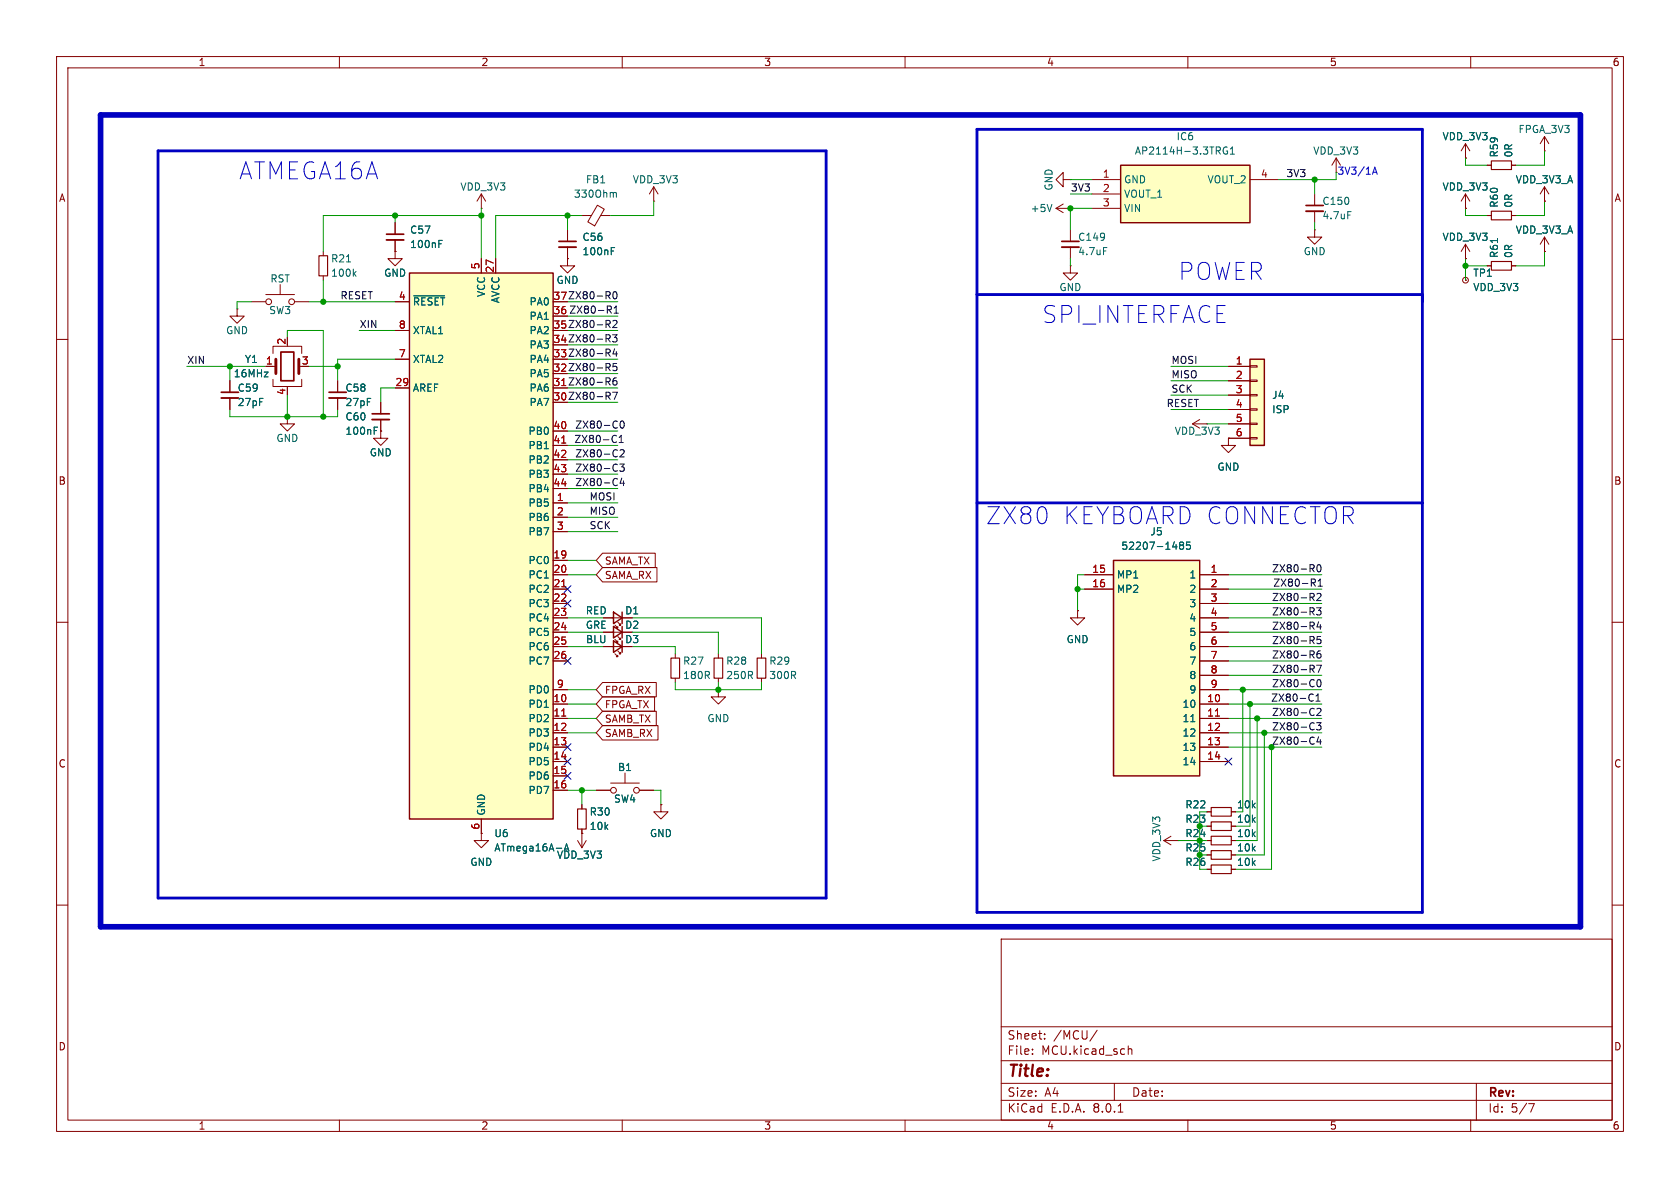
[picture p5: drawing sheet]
<svg xmlns="http://www.w3.org/2000/svg" width="297mm" height="210mm" viewBox="0 0 297 210" stroke-linecap="round" stroke-linejoin="round" font-family="sans-serif">
<g fill="none" stroke="#840000" stroke-width=".18">
<path d="M10 10h277v190h-277zM12 12h273v186h-273zM60 10v2M110 10v2M160 10v2M210 10v2M260 10v2M69.8 39.4v2M262.9 38.1h.8M267.2 38.1h.8M10 60h2M44.4 53.3h2.6"/>
<path d="M47 52.1h5.1M49.5 50.3v1.8M52.1 53.3h2.5M57.1 44.5v.7M57.1 48.8v.7M69.8 44.5v1.2h1.3l-1.3 1.3-1.2-1.3h1.2M69.8 44.5h.1M69.8 42.4v2.1M100.3 45.7v1.3h1.3l-1.3 1.3-1.2-1.3h1.2M100.3 45.7h.1M100.3 40.6v2.1M100.3 43.7v2"/>
<path d="M232.4 40.6v1.3h1.3l-1.3 1.3-1.3-1.3h1.3M232.4 40.6h.1M285 60h2M59.7 67.3v2M59.7 70.4v2M67.3 76.2v1.3h1.3l-1.3 1.2-1.3-1.2h1.3M67.3 76.2h.1M67.3 71.1v2.1M67.3 74.2v2M10 110h2M106.7 114.3h3.3M106.7 109.2h3.3"/>
<path d="M106.7 111.8h3.3M108.7 115.6l.5 .5h-.2h.2v-.3M108.7 110.5l.5 .5h-.2h.2v-.3M108.7 113l.5 .5h-.2h.2v-.2M109.2 115.1l.5 .5h-.2h.2v-.3M109.2 110l.5 .5h-.2h.2v-.3M109.2 112.5l.5 .5h-.2h.2v-.2M285 110h2M10 160h2M213.4 153.7h.7M213.4 148.6h.7M217.7 153.7h.7"/>
<path d="M217.7 148.6h.7M285 160h2M177 166h108v32h-108zM60 198v2M110 198v2M160 198v2M177 194.5h108M177 191.5h108M177 187.5h108M177 181.5h108M182.5 186.3v.1M182.5 185.5v.1"/>
<path d="M184.7 183.6v.1M184.7 182.8v.1M194 182.1l-1.3 2M197 191.5v3M197.7 196.6h.8M199.5 184.9v1.5M199.5 185.5l.2-.1 .3 .1 .1 .9M210 198v2M260 198v2M261 191.5v6.5M270.2 195.1h1l-.6 1.5"/>
<circle cx="47.5" cy="53.3" r=".51"/>
<circle cx="51.6" cy="53.3" r=".51"/>
</g>
<path d="M68.3 42.4h3.1M98.8 43.7h3.1M58.2 70.4h3M65.8 74.2h3" fill="none" stroke="#840000" stroke-width=".33"/>
<path d="M68.3 41.4h3.1M98.8 42.7h3.1M58.2 69.3h3M65.8 73.2h3" fill="none" stroke="#840000" stroke-width=".3"/>
<path d="M61.3 46.3h.7M62.6 48.4l.3 .4M62.9 48l-.4 .5M77.6 43.1h.4M77.6 42.5h.6M108.1 44.4h.4M108.1 43.8h.6M66.2 76.1h.4M66.2 75.5h.6" fill="none" stroke="#006464" stroke-width=".18"/>
<path d="M263.7 37.3h3.5v1.6h-3.5zM56.4 45.2h1.5v3.6h-1.5zM214.1 152.9h3.6v1.5h-3.6zM214.1 147.8h3.6v1.6h-3.6z" fill="none" stroke="#840000" stroke-width=".2"/>
<path d="M108.5 113.3l1.5 1-1.5 1zM108.5 108.2l1.5 1-1.5 1zM108.5 110.7l1.5 1.1-1.5 1zM110 108.2v2M110 110.7v2.1M110 113.3v2" fill="none" stroke="#840000" stroke-width=".25"/>
<path d="M198.1 29.2h22.9v10.2h-22.9z" fill="#ffffc2"/>
<path d="M198.1 29.2h22.9v10.2h-22.9z" fill="none" stroke="#840000" stroke-width=".25"/>
<g fill="none" stroke="#840000" stroke-width=".18">
<path d="M186.7 36.8h2.5M186.7 36.8l1.3 .8M188 31.8v-1.3l-1.3 1.3 1.3 1.2v-1.2h1.2M188 36.1l-1.3 .7M189.2 36.8h.1M189.2 31.8h.1M193 31.8h5.1M193 34.3h5.1M193 36.8h5.1M221 31.8h5.1M232.4 34.3v2M232.4 37.3v2.1"/>
<path d="M236.2 27.9l-.7 1.3M236.2 27.9v2.6M236.2 27.9l.8 1.3M262.9 29.2h.8M267.2 29.2h.8M273 35.6h.1M273 26.7h.1M273 33l-.7 1.3M273 24.1v2.6M273 33v2.6M273 33l.8 1.3M273 24.1l-.7 1.3"/>
<path d="M273 24.1l.8 1.3M189.2 47v1.3h1.3l-1.3 1.2-1.2-1.2h1.2M189.2 47h.1M189.2 40.6v2.1M189.2 43.7v2M40.6 67.3v2M40.6 70.4v2M47 64.8h1.8M48.3 67.1v1.2h5v-1.2M48.3 62.5v-1.3h5v1.3M50.8 73.7v1.2h1.3l-1.3 1.3-1.3-1.3h1.3M50.8 73.7h.1"/>
<path d="M50.8 68.3v.3M119.4 115.6v.7M119.4 119.9v.8M127 115.6v.7M127 119.9v.8M127 121.9v1.3h1.3l-1.3 1.3-1.3-1.3h1.3M127 121.9h.1"/>
</g>
<path d="M186 36.1l-.5 1.3M217 26a.59 .59 0 0 0-.8 .6 .59 .59 0 0 0 .8 .6v-.5h-.2M217.5 27.2h.7M217.5 26.3l.4-.3v1.2M238.3 37.4h.6M195.1 43.8h.6" fill="none" stroke="#006464" stroke-width=".18"/>
<path d="M263.7 28.4h3.5v1.6h-3.5zM118.6 116.3h1.5v3.6h-1.5zM126.2 116.3h1.6v3.6h-1.6z" fill="none" stroke="#840000" stroke-width=".2"/>
<path d="M230.9 37.3h3M187.7 43.7h3.1M39.1 70.4h3.1" fill="none" stroke="#840000" stroke-width=".33"/>
<path d="M230.9 36.3h3M187.7 42.7h3.1M39.1 69.3h3.1M49.7 62.2h2.2v5.1h-2.2z" fill="none" stroke="#840000" stroke-width=".3"/>
<path d="M48.8 63.5v2.5M52.8 63.5v2.5" fill="none" stroke="#840000" stroke-width=".51"/>
<path d="M72.4 48.3h25.4v96.5h-25.4z" fill="#ffffc2"/>
<path d="M72.4 48.3h25.4v96.5h-25.4z" fill="none" stroke="#840000" stroke-width=".25"/>
<g fill="none" stroke="#840000" stroke-width=".18">
<path d="M85.1 36.8h.1M85.1 34.3v2.5M85.1 34.3l-.8 1.3M85.1 34.3l.8 1.3M102.9 38.1h1.6M105.6 36.3l1.2 .7-1.7 2.9-1.2-.7zM106.2 38.1h1.7M115.6 35.6h.1M115.6 33l-.8 1.3M115.6 33v2.6M115.6 33l.7 1.3M41.9 54.6v1.3h1.3l-1.3 1.3-1.3-1.3h1.3"/>
<path d="M41.9 54.6h.1M69.8 53.3h2.6M69.8 58.4h2.6M85.1 45.7v2.6M87.6 45.7v2.6M262.9 47h.8M267.2 47h.8M69.8 68.6h2.6M69.8 63.5h2.6M97.8 76.2h2.5M97.8 78.7h2.5M210.8 74.9l1.3 .8"/>
<path d="M210.8 74.9h2.6M212.1 74.2l-1.3 .7M213.4 74.9h.1M217.2 77.5v1.2h1.2l-1.2 1.3-1.3-1.3h1.3M217.2 77.5h.1M97.8 88.9h2.5M97.8 99.1h2.5M97.8 91.4h2.5M97.8 94h2.5M97.8 81.3h2.5M97.8 83.8h2.5M97.8 86.4h2.5"/>
<path d="M97.8 101.6h2.5M97.8 104.1h2.5M97.8 106.7h2.5M97.8 109.2h2.5M97.8 111.8h2.5M97.8 114.3h2.5M97.8 116.8h2.5M134.6 115.6v.7M134.6 119.9v.8M97.8 124.5h2.5M97.8 127h2.5M97.8 129.5h2.5"/>
<path d="M97.8 132.1h2.5M97.8 134.6h2.5M97.8 137.2h2.5M97.8 139.7h2.5M97.8 121.9h2.5M105.4 139.7h2.5M107.9 138.4h5.1M110.5 136.7v1.7M113 139.7h2.6M85.1 147.3v1.3h1.3l-1.3 1.3-1.3-1.3h1.3M85.1 147.3h.1M85.1 144.8v2.5"/>
<path d="M102.1 148.6l.8 1.3M102.9 147.3h.1M102.9 142.2v.8M102.9 146.6v3.3M103.6 148.6l-.7 1.3M116.8 142.2v1.3h1.3l-1.3 1.3-1.2-1.3h1.2M116.8 142.2h.1"/>
<circle cx="108.5" cy="139.7" r=".51"/>
<circle cx="112.5" cy="139.7" r=".51"/>
</g>
<path d="M99.3 78.3h.7M99.3 103.7h.7M99.3 126.6h.7" fill="none" stroke="#a90000" stroke-width=".18"/>
<path d="M108.6 34l.4 .2v.7M73.1 52.3h5.5M264.7 42.2v.7M99.7 150.4l.5-1.2 .4 1.2M99.9 150.1h.6" fill="none" stroke="#006464" stroke-width=".18"/>
<path d="M263.7 46.2h3.5v1.6h-3.5zM133.9 116.3h1.5v3.6h-1.5zM102.1 143h1.5v3.6h-1.5z" fill="none" stroke="#840000" stroke-width=".2"/>
<path d="M221 63.5h2.5v15.2h-2.5z" fill="#ffffc2"/>
<g fill="none" stroke="#840000" stroke-width=".18">
<path d="M259.1 36.8h.1M259.1 27.9h.1M259.1 34.3l-.8 1.3M259.1 25.4v2.5M259.1 34.3v2.5M259.1 34.3l.7 1.3M259.1 25.4l-.8 1.3M259.1 25.4l.7 1.3M259.1 45.7h.1M259.1 43.2v2.5M259.1 43.2l-.8 1.3M259.1 43.2l.7 1.3"/>
<path d="M273 44.5h.1M273 41.9l-.7 1.3M273 41.9v2.6M273 41.9l.8 1.3M217.2 64.8h3.8M217.2 67.3h3.8M217.2 69.9h3.8M217.2 72.4h3.8M217.2 74.9h3.8M217.2 77.5h3.8M221 77.3h1.2v.3h-1.2zM221 74.8h1.2v.3h-1.2z"/>
<path d="M221 72.3h1.2v.2h-1.2zM221 69.7h1.2v.3h-1.2zM221 67.2h1.2v.2h-1.2zM221 64.6h1.2v.3h-1.2zM190.5 108v1.2h1.3l-1.3 1.3-1.3-1.3h1.3M190.5 108h.1M213.4 146.1h.7M217.7 146.1h.7"/>
</g>
<path d="M221 63.5h2.5v15.2h-2.5z" fill="none" stroke="#840000" stroke-width=".25"/>
<path d="M214.1 145.3h3.6v1.5h-3.6z" fill="none" stroke="#840000" stroke-width=".2"/>
<path d="M196.8 99.1h15.3v38.1h-15.3z" fill="#ffffc2"/>
<path d="M196.8 99.1h15.3v38.1h-15.3z" fill="none" stroke="#840000" stroke-width=".25"/>
<g fill="none" stroke="#840000" stroke-width=".18">
<path d="M69.8 39.4v2M259.1 36.8h.1M259.1 27.9h.1M262.9 29.2h.8M262.9 38.1h.8M267.2 29.2h.8M267.2 38.1h.8M273 35.6h.1M69.8 44.5h.1M69.8 42.4v2.1M69.8 53.3h2.6M69.8 58.4h2.6"/>
<path d="M85.1 45.7v2.6M87.6 45.7v2.6M100.3 45.7h.1M100.3 40.6v2.1M100.3 43.7v2M259.1 49.5h.1M259.1 45.7h.1M262.9 47h.8M267.2 47h.8M273 44.5h.1M40.6 67.3v2M40.6 70.4v2"/>
<path d="M47 64.8h1.3M59.7 67.3v2M59.7 70.4v2M67.3 76.2h.1M67.3 71.1v2.1M67.3 74.2v2M69.8 68.6h2.6M69.8 63.5h2.6M97.8 76.2h2.5M97.8 78.7h2.5M217.2 77.5h.1M217.2 64.8h3.8"/>
<path d="M217.2 67.3h3.8M217.2 69.9h3.8M217.2 72.4h3.8M217.2 74.9h3.8M217.2 77.5h3.8M97.8 88.9h2.5M97.8 99.1h2.5M97.8 91.4h2.5M97.8 94h2.5M97.8 81.3h2.5M97.8 83.8h2.5M97.8 86.4h2.5"/>
<path d="M106.5 97.8h9.3v2.5h-9.3l-1.1-1.2zM97.8 101.6h2.5M97.8 104.1h2.5M97.8 106.7h2.5M97.8 109.2h2.5M97.8 111.8h2.5M97.8 114.3h2.5M97.8 116.8h2.5M106.5 100.3h9.6v2.6h-9.6l-1.1-1.3zM106.7 109.2h1.8M106.7 111.8h1.8M106.7 114.3h1.8"/>
<path d="M190.5 108h.1M191.8 101.6h5M191.8 104.1h5M212.1 101.6h5.1M212.1 104.1h5.1M212.1 106.7h5.1M212.1 109.2h5.1M212.1 111.8h5.1M212.1 114.3h5.1M212.1 116.8h5.1M212.1 119.4h5.1M97.8 124.5h2.5"/>
<path d="M97.8 127h2.5M97.8 129.5h2.5M97.8 132.1h2.5M97.8 134.6h2.5M97.8 121.9h2.5M97.8 139.7h2.5M97.8 137.2h2.5M105.4 139.7h2.5M106.5 125.7h9.5v2.6h-9.5l-1.1-1.3zM106.5 128.3h9.8v2.5h-9.8l-1.1-1.3zM106.5 123.2h9.2v2.5h-9.2l-1.1-1.2zM106.5 120.6h9.5v2.6h-9.5l-1.1-1.3z"/>
<path d="M113 139.7h2.6M212.1 124.5h5.1M212.1 127h5.1M212.1 129.5h5.1M212.1 132.1h5.1M212.1 134.6h5.1M212.1 121.9h5.1M85.1 147.3h.1M85.1 144.8v2.5M102.9 147.3h.1M102.9 142.2v.8M102.9 146.6v.7"/>
<path d="M116.8 142.2h.1M205.7 148.6l1.3 .8M205.7 148.6h2.6M207 147.8l-1.3 .8M208.3 148.6h.1M213.4 143.5h.7M213.4 148.6h.7M213.4 151.1h.7M213.4 146.1h.7M213.4 153.7h.7M217.7 143.5h.7M217.7 148.6h.7"/>
<path d="M217.7 151.1h.7M217.7 146.1h.7M217.7 153.7h.7"/>
<circle cx="259.1" cy="49.5" r=".51"/>
</g>
<g fill="none" stroke="#006464" stroke-width=".18">
<path d="M73.1 52.3h5.5M77.6 43.1h.4M77.6 42.5h.6M108.1 44.4h.4M108.1 43.8h.6M264.7 42.2v.7M66.2 76.1h.4M66.2 75.5h.6M208.8 96.4l-.3-.3 .3-.3h.2l.2 .3-.2 .3M208.8 96.4l-.3 .2 .1 .4 .2 .1 .3-.1 .1-.1v-.3l-.2-.2M208.8 96.4h.2M210.4 95.8h-.6l-.1 .6 .2-.1 .4 .1 .2 .2-.1 .4-.2 .1-.5-.1"/>
<path d="M210.5 127.6h.7M99.7 150.4l.5-1.2 .4 1.2M99.9 150.1h.6"/>
</g>
<path d="M99.3 78.3h.7M99.3 103.7h.7M99.3 126.6h.7M214.9 126.6h.7" fill="none" stroke="#a90000" stroke-width=".18"/>
<path d="M214.1 142.7h3.6v1.6h-3.6zM214.1 150.4h3.6v1.5h-3.6z" fill="none" stroke="#840000" stroke-width=".2"/>
<g fill="none" stroke="#0f0f0f" stroke-width=".18">
<path d="M107.7 54.8l.4 .6M107.8 54.1l.3 .2-.1 .3-.2 .2M108.3 59.2h.8l-.4 .5 .3 .1v.5l-.2 .1-.5-.1M108.4 56.8l.4-.2 .3 .4-.8 .9h.8M108.5 51.6h.2a.68 .68 0 0 1 .4 .6 .68 .68 0 0 1-.4 .6 .84 .84 0 0 1-.2-1.2zM108.6 54.5l.3-.4v1.3M108.6 55.4h.7M108.3 69.3h.8l-.5 1.3M108.7 61.7l-.3 .9h.7M108.7 77l.3 .1M109 66.8l-.4 .1a.86 .86 0 0 0 0 1.2l.4-.2 .1-.4-.3-.2h-.3l-.1 .2M109 62.1v.9"/>
<path d="M109 78.1l-.3 .1M109 64.3h-.6v.6l.1-.2 .5 .1 .1 .2-.1 .4-.2 .1-.4-.1M109.5 78.2h.7M109.5 77.3l.3-.3v1.2M109.6 79.6l.5-.1 .2 .4-.7 .9h.7M109.8 74.5l.1-.1a.68 .68 0 0 1 .5 .7 .68 .68 0 0 1-.5 .6 .84 .84 0 0 1-.1-1.2zM109.6 82h.7l-.4 .5 .4 .1v.6l-.2 .1-.5-.1M109.9 84.5l-.3 .9h.8M110.2 85v.8M233 99.9l.1-.1a.68 .68 0 0 1 .5 .7 .68 .68 0 0 1-.5 .6 .84 .84 0 0 1-.1-1.2zM232.1 103l.4 .6M232.3 102.4l.2 .2v.3l-.2 .1"/>
<path d="M232.8 107.4h.7l-.4 .5 .4 .1v.6l-.2 .1-.5-.1M232.8 117.6h.8l-.5 1.3M232.8 105l.5-.1 .2 .4-.7 .9h.7M233 102.7l.4-.3v1.2M233 103.6h.8M233.1 109.9l-.3 .9h.8M233.4 115.1h-.3a.86 .86 0 0 0 0 1.2l.4-.1v-.4l-.2-.3-.4 .1-.1 .2M233.4 110.4v.8M233.5 112.5h-.6l-.1 .6 .2-.1 .4 .1 .1 .1v.5l-.2 .1-.5-.1M231.9 122.7l.3 .1M232.2 123.8l-.3 .1M232.7 123.9h.7"/>
<path d="M232.7 123l.3-.3v1.2M232.8 127.8h.7l-.4 .4 .4 .2v.5l-.2 .1-.5-.1M232.8 125.3l.5-.1 .2 .4-.7 .9h.7M233 120.2l.1-.1a.68 .68 0 0 1 .5 .7 .68 .68 0 0 1-.5 .6 .84 .84 0 0 1-.1-1.2zM233.1 130.2l-.3 .9h.8M233.4 130.7v.9"/>
</g>
<path d="M242.6 30.8l.5-1.3 .4 1.3M242.8 30.4h.6" fill="none" stroke="#0000c2" stroke-width=".18"/>
<path d="M27.9 26.7h118.1v132.1h-118.1zM172.7 22.9h78.8v138.4h-78.8zM172.7 52.1h78.8M172.7 88.9h78.8" fill="none" stroke="#0000c2" stroke-width=".5"/>
<path d="M17.8 20.3h261.6v143.5h-261.6z" fill="none" stroke="#0000c2" stroke-width="1"/>
<g fill="none" stroke="#009600" stroke-width=".18">
<path d="M69.8 38.1v1.3M85.1 38.1h-28v6.4M85.1 36.8v8.9M100.3 38.1v2.5M102.9 38.1h-15.3v7.6M115.6 35.6v2.5h-7.7M189.2 31.8h3.8M189.2 34.3h3.8M193 36.8h-3.8v3.8M232.4 31.8v2.5M232.4 39.4v1.2M236.2 30.5v1.3h-10.1"/>
<path d="M259.1 36.8v1.3h3.8M259.1 27.9v1.3h3.8M273 35.6v2.5h-5M273 26.7v2.5h-5M44.4 53.3h-2.5v1.3M50.8 59.7v-1.3h6.3v15.3M54.6 53.3h15.2M57.1 49.5v3.8M63.5 58.4h6.3M100.3 53.3h8.9M100.3 58.4h8.9M100.3 55.9h8.9"/>
<path d="M189.2 45.7v1.3M259.1 45.7v3.8M259.1 47h3.8M273 44.5v2.5h-5M33 64.8h14M40.6 72.4v1.3h19.1v-1.3M40.6 64.8v2.5M50.8 69.9v3.8M54.6 64.8h5.1M69.8 68.6h-2.5v2.5M69.8 63.5h-10.1v3.8M100.3 78.7h8.9"/>
<path d="M100.3 68.6h8.9M100.3 76.2h8.9M100.3 71.1h8.9M100.3 66h8.9M100.3 61h8.9M100.3 63.5h8.9M207 67.3h10.2M207 64.8h10.2M207 69.9h10.2M207 72.4h10.2M213.4 74.9h3.8M100.3 81.3h8.9"/>
<path d="M100.3 83.8h8.9M100.3 86.4h8.9M100.3 99.1h5.1M100.3 88.9h8.9M100.3 94h8.9M100.3 91.4h8.9M100.3 114.3h6.4M100.3 101.6h5.1M100.3 109.2h6.4M100.3 111.8h6.4M111.8 114.3h7.6v1.3M111.8 111.8h15.2v3.8"/>
<path d="M111.8 109.2h22.8v6.4M190.5 104.1h1.3M191.8 101.6h-1.3v6.4M217.2 104.1h16.5M217.2 114.3h16.5M217.2 119.4h16.5M217.2 116.8h16.5M217.2 101.6h16.5M217.2 106.7h16.5M217.2 109.2h16.5M217.2 111.8h16.5M100.3 127h5.1"/>
<path d="M100.3 129.5h5.1M100.3 124.5h5.1M100.3 121.9h5.1M100.3 139.7h5.1M102.9 139.7v2.5M115.6 139.7h1.2v2.5M119.4 120.7v1.2h15.2v-1.2M127 120.7v1.2M217.2 132.1h16.5M217.2 127h16.5M217.2 129.5h16.5M217.2 124.5h16.5"/>
<path d="M217.2 121.9h16.5M219.7 121.9v21.6M221 124.5v21.6M222.2 127v21.6h-3.8M223.5 129.5v21.6h-5.1M224.8 132.1v21.6h-6.4M208.3 148.6h5.1M212.1 151.1h1.3M212.1 146.1h1.3M213.4 143.5h-1.3v10.2h1.3"/>
</g>
<g fill="none" stroke="#000084" stroke-width=".18">
<path d="M99.7 116.2l1.2 1.2M99.7 106.1l1.2 1.2M99.7 103.5l1.2 1.2M100.9 116.2l-1.2 1.2M100.9 106.1l-1.2 1.2M100.9 103.5l-1.2 1.2M99.7 136.6l1.2 1.2M99.7 131.5l1.2 1.2M99.7 134l1.2 1.2M100.9 136.6l-1.2 1.2M100.9 131.5l-1.2 1.2M100.9 134l-1.2 1.2"/>
<path d="M216.6 134l1.2 1.2M217.8 134l-1.2 1.2"/>
</g>
<g fill="#009600" stroke="#009600" stroke-width=".18">
<circle cx="127" cy="121.9" r=".46"/>
<circle cx="102.9" cy="139.7" r=".46"/>
<circle cx="85.1" cy="38.1" r=".46"/>
<circle cx="69.8" cy="38.1" r=".46"/>
<circle cx="57.1" cy="53.3" r=".46"/>
<circle cx="100.3" cy="38.1" r=".46"/>
<circle cx="59.7" cy="64.8" r=".46"/>
<circle cx="57.1" cy="73.7" r=".46"/>
<circle cx="50.8" cy="73.7" r=".46"/>
<circle cx="223.5" cy="129.5" r=".46"/>
<circle cx="224.8" cy="132.1" r=".46"/>
<circle cx="222.2" cy="127" r=".46"/>
<circle cx="221" cy="124.5" r=".46"/>
<circle cx="189.2" cy="36.8" r=".46"/>
<circle cx="232.4" cy="31.8" r=".46"/>
<circle cx="40.6" cy="64.8" r=".46"/>
<circle cx="219.7" cy="121.9" r=".46"/>
<circle cx="190.5" cy="104.1" r=".46"/>
<circle cx="259.1" cy="47" r=".46"/>
<circle cx="212.1" cy="151.1" r=".46"/>
<circle cx="212.1" cy="146.1" r=".46"/>
<circle cx="212.1" cy="148.6" r=".46"/>
</g>
<g font-size="4.2" fill="#0000c2">
<text x="42.3" y="32">ATMEGA16A</text>
<text x="208.3" y="49.7">POWER</text>
<text x="184.2" y="57.4">SPI_INTERFACE</text>
<text x="174.3" y="92.9">ZX80</text>
<text x="187.9" y="92.9">KEYBOARD CONNECTOR</text>
</g>
<text font-size="2.8" fill="#840000" x="178" y="190.9">Title:</text>
<g font-size="2.1" fill="#840000">
<text x="178" y="184">Sheet:</text>
<text x="186.2" y="184">/MCU/</text>
<text x="178" y="186.7">File:</text>
<text x="184.1" y="186.7">MCU.kicad_sch</text>
<text x="178" y="196.9">KiCad</text>
<text x="178" y="194.1">Size:</text>
<text x="184.7" y="194.1">A4</text>
<text x="185.7" y="196.9">E.D.A.</text>
<text x="193.3" y="196.9">8.0.1</text>
<text x="200" y="194.1">Date:</text>
<text x="263" y="194.3">Rev:</text>
<text x="263" y="196.9">Id:</text>
<text x="267.1" y="196.9">5/7</text>
</g>
<g font-size="1.8" fill="#840000">
<text x="35" y="11.9">1</text>
<text x="85" y="11.9">2</text>
<text x="135" y="11.9">3</text>
<text x="185" y="11.9">4</text>
<text x="235" y="11.9">5</text>
<text x="285" y="11.9">6</text>
<text x="10.3" y="35.9">A</text>
<text x="285.3" y="35.9">A</text>
<text x="97.7" y="53.1">37 ZX80-R0</text>
<text x="97.7" y="58.2">35 ZX80-R2</text>
<text x="97.7" y="55.6">36 ZX80-R1</text>
<text x="97.7" y="65.8">32 ZX80-R5</text>
<text x="97.7" y="63.2">33 ZX80-R4</text>
<text x="97.7" y="60.7">34 ZX80-R3</text>
<text x="97.7" y="70.9">30 ZX80-R7</text>
<text x="10.3" y="85.9">B</text>
<text x="285.3" y="85.9">B</text>
<text x="106.8" y="100">SAMA_TX</text>
<text x="106.8" y="102.6">SAMA_RX</text>
<text x="110.4" y="113.9">D3</text>
<text x="110.4" y="108.8">D1</text>
<text x="110.4" y="111.4">D2</text>
<text x="106.8" y="125.4">FPGA_TX</text>
<text x="106.8" y="122.9">FPGA_RX</text>
<text x="106.8" y="128">SAMB_TX</text>
<text x="106.8" y="130.5">SAMB_RX</text>
<text x="10.3" y="135.9">C</text>
<text x="285.3" y="135.9">C</text>
<text x="10.3" y="185.9">D</text>
<text x="285.3" y="185.9">D</text>
<text x="35" y="199.9">1</text>
<text x="85" y="199.9">2</text>
<text x="135" y="199.9">3</text>
<text x="185" y="199.9">4</text>
<text x="235" y="199.9">5</text>
<text x="285" y="199.9">6</text>
</g>
<g font-size="1.8" fill="#006464">
<text x="268.4" y="23.7">FPGA_3V3</text>
<text x="200.5" y="27.5">AP2114H-3.3TRG1</text>
<text x="207.9" y="25">IC6</text>
<text x="232.1" y="27.5">VDD_3V3</text>
<text x="254.9" y="25">VDD_3V3</text>
<text x="265" y="27.9" transform="rotate(-90 265 27.9)">R59</text>
<text x="267.6" y="27.9" transform="rotate(-90 267.6 27.9)">0R</text>
<text x="81.3" y="33.9">VDD_3V3</text>
<text x="101.4" y="35.2">330Ohm</text>
<text x="103.5" y="32.6">FB1</text>
<text x="111.8" y="32.6">VDD_3V3</text>
<text x="186.3" y="33.8" transform="rotate(-90 186.3 33.8)">GND</text>
<text x="198.6" y="32.6">GND</text>
<text x="198.6" y="35.2">VOUT_1</text>
<text x="213.4" y="32.6">VOUT_2</text>
<text x="254.9" y="33.9">VDD_3V3</text>
<text x="267.9" y="32.6">VDD_3V3_A</text>
<text x="72.4" y="41.5">C57</text>
<text x="182.1" y="37.7">+5V</text>
<text x="198.6" y="37.7">VIN</text>
<text x="233.7" y="36.4">C150</text>
<text x="233.7" y="39">4.7uF</text>
<text x="265" y="36.8" transform="rotate(-90 265 36.8)">R60</text>
<text x="267.6" y="36.8" transform="rotate(-90 267.6 36.8)">0R</text>
<text x="267.9" y="41.5">VDD_3V3_A</text>
<text x="58.4" y="46.6">R21</text>
<text x="72.4" y="44">100nF</text>
<text x="102.9" y="45.3">100nF</text>
<text x="102.9" y="42.8">C56</text>
<text x="190.5" y="42.8">C149</text>
<text x="190.5" y="45.3">4.7uF</text>
<text x="230.4" y="45.3">GND</text>
<text x="254.9" y="42.8">VDD_3V3</text>
<text x="265" y="45.7" transform="rotate(-90 265 45.7)">R61</text>
<text x="267.6" y="45.7" transform="rotate(-90 267.6 45.7)">0R</text>
<text x="47.7" y="50.1">RST</text>
<text x="58.4" y="49.1">100k</text>
<text x="67.8" y="49.1">GND</text>
<text x="86" y="52.6" transform="rotate(-90 86 52.6)">VCC</text>
<text x="88.5" y="53.7" transform="rotate(-90 88.5 53.7)">AVCC</text>
<text x="98.3" y="50.4">GND</text>
<text x="187.2" y="51.7">GND</text>
<text x="260.4" y="49.1">TP1</text>
<text x="260.4" y="51.7">VDD_3V3</text>
<text x="39.9" y="59.3">GND</text>
<text x="47.5" y="55.7">SW3</text>
<text x="72.9" y="54.2">~{RESET}</text>
<text x="72.9" y="59.3">XTAL1</text>
<text x="93.5" y="59.3">PA2</text>
<text x="93.5" y="56.7">PA1</text>
<text x="93.5" y="54.2">PA0</text>
<text x="43.2" y="64.4">Y1</text>
<text x="72.9" y="64.4">XTAL2</text>
<text x="93.5" y="64.4">PA4</text>
<text x="93.5" y="61.8">PA3</text>
<text x="41.2" y="66.9">16MHz</text>
<text x="41.9" y="69.4">C59</text>
<text x="41.9" y="72">27pF</text>
<text x="61" y="69.4">C58</text>
<text x="61" y="72">27pF</text>
<text x="72.9" y="69.4">AREF</text>
<text x="93.5" y="72">PA7</text>
<text x="93.5" y="69.4">PA6</text>
<text x="93.5" y="66.9">PA5</text>
<text x="224.8" y="70.7">J4</text>
<text x="61" y="77.1">100nF</text>
<text x="61" y="74.5">C60</text>
<text x="93.3" y="77.1">PB0</text>
<text x="207.6" y="77.1">VDD_3V3</text>
<text x="224.8" y="73.3">ISP</text>
<text x="48.8" y="78.3">GND</text>
<text x="65.3" y="80.9">GND</text>
<text x="93.3" y="79.6">PB1</text>
<text x="93.3" y="82.1">PB2</text>
<text x="215.1" y="83.4">GND</text>
<text x="93.3" y="89.8">PB5</text>
<text x="93.3" y="84.7">PB3</text>
<text x="93.3" y="87.2">PB4</text>
<text x="93.3" y="92.3">PB6</text>
<text x="93.3" y="94.8">PB7</text>
<text x="203.3" y="94.8">J5</text>
<text x="93.3" y="99.9">PC0</text>
<text x="198.1" y="97.4">52207-1485</text>
<text x="93.3" y="102.5">PC1</text>
<text x="93.3" y="105">PC2</text>
<text x="93.3" y="107.5">PC3</text>
<text x="197.4" y="102.5">MP1</text>
<text x="197.4" y="105">MP2</text>
<text x="210.2" y="102.5">1</text>
<text x="210.2" y="105">2</text>
<text x="210.2" y="107.5">3</text>
<text x="93.3" y="110.1">PC4</text>
<text x="93.3" y="112.6">PC5</text>
<text x="103.5" y="108.8">RED</text>
<text x="103.5" y="111.4">GRE</text>
<text x="103.5" y="113.9">BLU</text>
<text x="188.5" y="113.9">GND</text>
<text x="210.2" y="110.1">4</text>
<text x="210.2" y="112.6">5</text>
<text x="93.3" y="115.2">PC6</text>
<text x="93.3" y="117.7">PC7</text>
<text x="120.7" y="117.7">R27</text>
<text x="128.3" y="117.7">R28</text>
<text x="135.9" y="117.7">R29</text>
<text x="210.2" y="115.2">6</text>
<text x="210.2" y="117.7">7</text>
<text x="93.3" y="125.3">PD1</text>
<text x="93.3" y="122.8">PD0</text>
<text x="120.7" y="120.2">180R</text>
<text x="128.3" y="120.2">250R</text>
<text x="135.9" y="120.2">300R</text>
<text x="209" y="125.3">10</text>
<text x="210.2" y="120.2">8</text>
<text x="210.2" y="122.8">9</text>
<text x="93.3" y="127.9">PD2</text>
<text x="93.3" y="130.4">PD3</text>
<text x="125" y="127.9">GND</text>
<text x="209" y="127.9">11</text>
<text x="209" y="130.4">12</text>
<text x="93.3" y="132.9">PD4</text>
<text x="93.3" y="135.5">PD5</text>
<text x="109.1" y="136.5">B1</text>
<text x="209" y="132.9">13</text>
<text x="209" y="135.5">14</text>
<text x="93.3" y="138">PD6</text>
<text x="93.3" y="140.6">PD7</text>
<text x="108.5" y="142.1">SW4</text>
<text x="209.5" y="143.1">R22</text>
<text x="218.6" y="143.1">10k</text>
<text x="86" y="144.3" transform="rotate(-90 86 144.3)">GND</text>
<text x="87.3" y="148.2">U6</text>
<text x="104.1" y="146.9">10k</text>
<text x="104.1" y="144.4">R30</text>
<text x="114.8" y="148.2">GND</text>
<text x="209.5" y="148.2">R24</text>
<text x="209.5" y="145.6">R23</text>
<text x="218.6" y="148.2">10k</text>
<text x="218.6" y="145.6">10k</text>
<text x="83.1" y="153.3">GND</text>
<text x="87.3" y="150.7">ATmega16A-A</text>
<text x="98.4" y="152">VDD_3V3</text>
<text x="205.3" y="152.4" transform="rotate(-90 205.3 152.4)">VDD_3V3</text>
<text x="209.5" y="153.3">R26</text>
<text x="209.5" y="150.7">R25</text>
<text x="218.6" y="153.3">10k</text>
<text x="218.6" y="150.7">10k</text>
</g>
<g font-size="1.8" fill="#0f0f0f">
<text x="189.2" y="33.9">3V3</text>
<text x="227.3" y="31.4">3V3</text>
<text x="60.1" y="53">RESET</text>
<text x="63.5" y="58.1">XIN</text>
<text x="33" y="64.4">XIN</text>
<text x="207" y="64.4">MOSI</text>
<text x="207" y="69.5">SCK</text>
<text x="207" y="67">MISO</text>
<text x="101.6" y="75.9">ZX80-C0</text>
<text x="206.1" y="72">RESET</text>
<text x="101.4" y="78.4">ZX80-C1</text>
<text x="101.6" y="80.9">ZX80-C2</text>
<text x="101.6" y="83.5">ZX80-C3</text>
<text x="101.6" y="86">ZX80-C4</text>
<text x="104.1" y="88.6">MOSI</text>
<text x="104.1" y="93.6">SCK</text>
<text x="104.1" y="91.1">MISO</text>
<text x="224.8" y="101.3">ZX80-R0</text>
<text x="224.8" y="106.3">ZX80-R2</text>
<text x="225" y="103.8">ZX80-R1</text>
<text x="224.8" y="114">ZX80-R5</text>
<text x="224.8" y="111.4">ZX80-R4</text>
<text x="224.8" y="108.9">ZX80-R3</text>
<text x="224.8" y="116.5">ZX80-R6</text>
<text x="224.8" y="119">ZX80-R7</text>
<text x="224.6" y="124.1">ZX80-C1</text>
<text x="224.8" y="121.6">ZX80-C0</text>
<text x="224.8" y="126.7">ZX80-C2</text>
<text x="224.8" y="131.7">ZX80-C4</text>
<text x="224.8" y="129.2">ZX80-C3</text>
</g>
<g font-size="1.8" fill="#a90000">
<text x="194.9" y="31.5">1</text>
<text x="194.9" y="34">2</text>
<text x="222.8" y="31.5">4</text>
<text x="194.9" y="36.6">3</text>
<text x="84.8" y="47.7" transform="rotate(-90 84.8 47.7)">5</text>
<text x="70.4" y="53.1">4</text>
<text x="87.4" y="48.3" transform="rotate(-90 87.4 48.3)">27</text>
<text x="97.7" y="53.1">37</text>
<text x="70.4" y="58.2">8</text>
<text x="97.7" y="58.2">35</text>
<text x="97.7" y="55.6">36</text>
<text x="46.9" y="64.5">1</text>
<text x="50.5" y="61" transform="rotate(-90 50.5 61)">2</text>
<text x="53.3" y="64.5">3</text>
<text x="70.4" y="63.2">7</text>
<text x="97.7" y="65.8">32</text>
<text x="97.7" y="63.2">33</text>
<text x="97.7" y="60.7">34</text>
<text x="218.4" y="64.5">1</text>
<text x="50.5" y="69.9" transform="rotate(-90 50.5 69.9)">4</text>
<text x="69.8" y="68.3">29</text>
<text x="97.7" y="68.3">31 ZX80-R6</text>
<text x="97.7" y="70.9">30</text>
<text x="97.7" y="68.3">31</text>
<text x="218.4" y="67.1">2</text>
<text x="218.4" y="69.6">3</text>
<text x="97.7" y="75.9">40</text>
<text x="218.4" y="72.1">4</text>
<text x="218.4" y="74.7">5</text>
<text x="218.4" y="77.2">6</text>
<text x="97.7" y="78.5">41</text>
<text x="97.7" y="81">42</text>
<text x="97.7" y="83.6">43</text>
<text x="97.7" y="86.1">44</text>
<text x="98.4" y="88.6">1</text>
<text x="98.4" y="91.2">2</text>
<text x="98.4" y="93.7">3</text>
<text x="97.7" y="98.8">19</text>
<text x="97.7" y="101.3">20</text>
<text x="193" y="101.3">15</text>
<text x="213.9" y="101.3">1</text>
<text x="97.7" y="103.9">21</text>
<text x="97.7" y="106.4">22</text>
<text x="193" y="103.9">16</text>
<text x="213.9" y="103.9">2</text>
<text x="213.9" y="106.4">3</text>
<text x="97.7" y="109">23</text>
<text x="97.7" y="111.5">24</text>
<text x="213.9" y="109">4</text>
<text x="213.9" y="111.5">5</text>
<text x="97.7" y="114">25</text>
<text x="97.7" y="116.6">26</text>
<text x="213.9" y="114">6</text>
<text x="213.9" y="116.6">7</text>
<text x="213.9" y="119.1">8</text>
<text x="97.7" y="124.2">10</text>
<text x="98.4" y="121.7">9</text>
<text x="213.3" y="124.2">10</text>
<text x="213.9" y="121.7">9</text>
<text x="97.7" y="126.7">11</text>
<text x="97.7" y="129.3">12</text>
<text x="97.7" y="131.8">13</text>
<text x="213.3" y="126.7">11</text>
<text x="213.3" y="129.3">12</text>
<text x="213.3" y="131.8">13</text>
<text x="97.7" y="134.4">14</text>
<text x="97.7" y="136.9">15</text>
<text x="213.3" y="134.4">14</text>
<text x="97.7" y="139.4">16</text>
<text x="84.8" y="146.8" transform="rotate(-90 84.8 146.8)">6</text>
</g>
<text font-size="1.8" fill="#0000c2" x="236.4" y="31.1">3V3/1A</text>
</svg>
